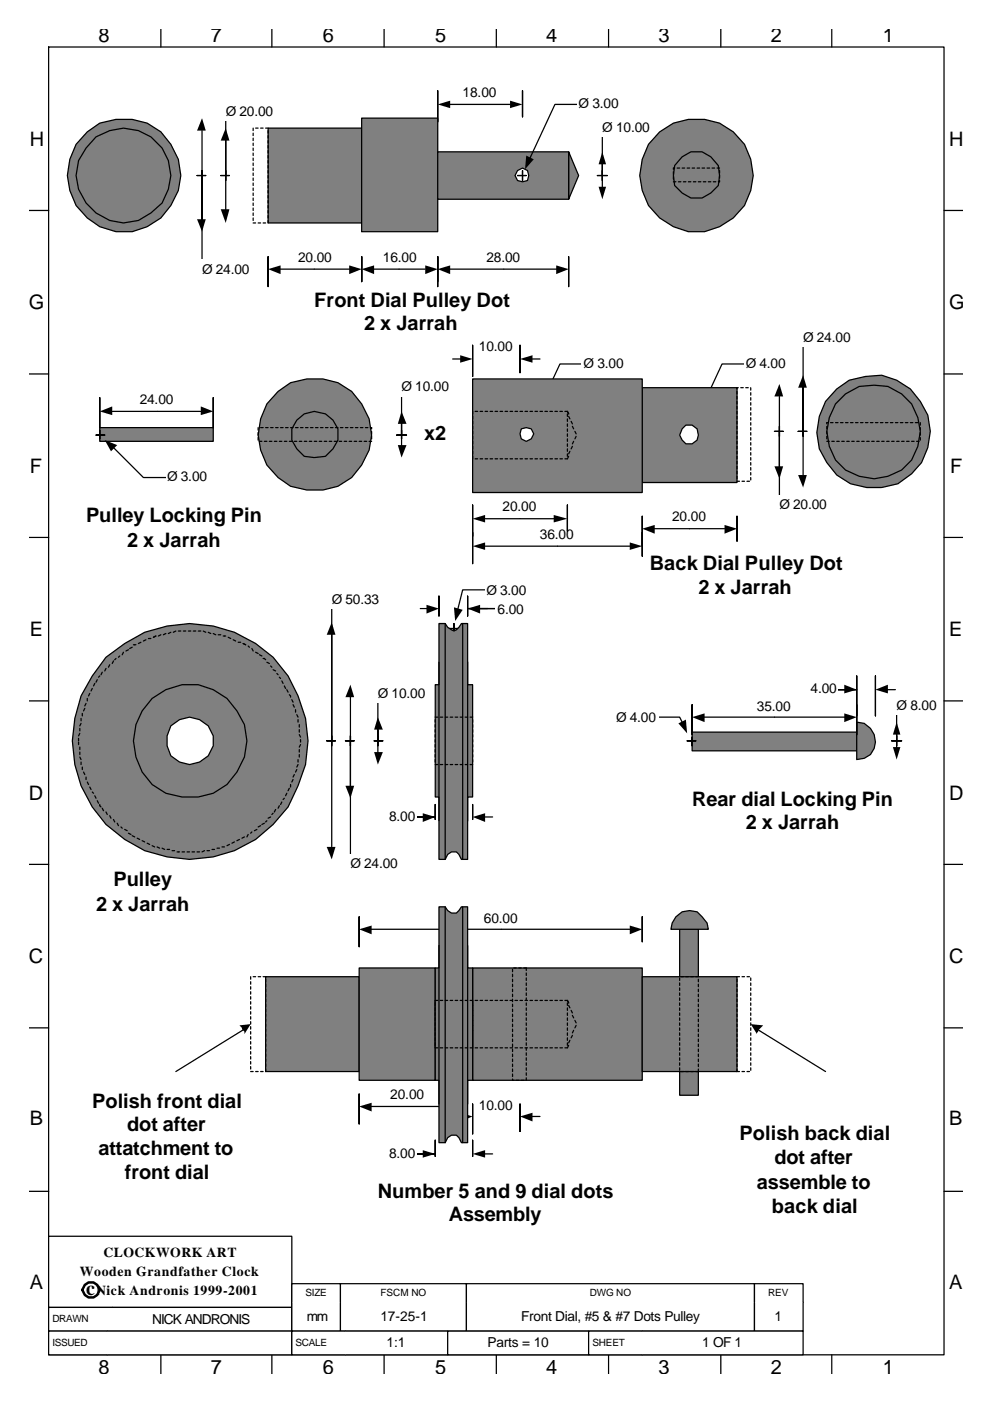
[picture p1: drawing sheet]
<svg xmlns="http://www.w3.org/2000/svg" width="210mm" height="297mm" viewBox="0 0 210 297" stroke-linecap="round" stroke-linejoin="round" font-family="sans-serif">
<g fill="#808080" stroke="#000" stroke-width=".26">
<path d="M144.2 197h4v35.2h-4z" fill-rule="evenodd"/>
<path d="M143.4 194.4l1.3-1.1 1.6-.2 1.6 .2 2.1 2.4 .3 1.3h-8l.3-1.3z" fill-rule="evenodd"/>
<path d="M146.8 155.2h35v4h-35z" fill-rule="evenodd"/>
<path d="M181.8 153.1a4.1 4.1 0 0 1 3.6 2.5 4.1 4.1 0 0 1-.7 4.4l-1.3 .8-1.6 .2z" fill-rule="evenodd"/>
</g>
<path d="M120.4 212.1l1.8 5-1.8 5.1z" fill-rule="evenodd" fill="#c0c0c0" stroke="#000" stroke-width=".26"/>
<g fill="#808080" stroke="#000" stroke-width=".26">
<path d="M56.4 207.1h19.8v20.1h-19.8z" fill-rule="evenodd"/>
<path d="M76.2 205.2h16.1v23.8h-16.1z" fill-rule="evenodd"/>
</g>
<path d="M92.3 212.1h28.1v10.1h-28.1z" fill-rule="evenodd" fill="#c0c0c0" stroke="#000" stroke-width=".26"/>
<path d="M109.3 216.1l1-.6 1.1 .6 .3 1-.3 1.1-1.1 .5-1-.5-.6-1.1z" fill-rule="evenodd" fill="#fff" stroke="#000" stroke-width=".26"/>
<path d="M100.3 205.2h36v23.8h-36z" fill-rule="evenodd" fill="#808080" stroke="#000" stroke-width=".26"/>
<g fill="none" stroke="#000" stroke-width=".26">
<path d="M100.3 212.1v.5M100.3 213.2v.5M100.3 214.2v.6M100.3 215.3v.5M100.3 216.3v.6M100.3 217.4v.5M100.3 218.5v.5M100.3 219.5v.5M100.8 212.1h.5M101.9 212.1h.5M102.9 212.1h.6M104 212.1h.5"/>
<path d="M105 212.1h.6M106.1 212.1h.5M107.2 212.1h.5M108.2 212.1h.5M109.3 212.1h.5M110.3 212.1h.6M111.4 212.1h.5M112.4 212.1h.6M113.5 212.1h.5M114.6 212.1h.5M115.6 212.1h.6M116.7 212.1h.5"/>
<path d="M117.7 212.1h.6M118.8 212.1h.5M119.9 212.1h.5l.2 .5M120.4 212.6v.6M120.4 213.7v.5M120.4 214.8v.5M120.4 215.8v.5M120.4 216.9v.5M120.4 217.9v.6M120.4 219v.5M120.6 213.2l.3 .5M121.2 214.2l.2 .6"/>
<path d="M121.4 219.5l-.2 .5M121.4 215.3l.3 .5M121.7 218.5l-.3 .5M122 216.3l.2 .6M122.2 217.4l-.2 .5M100.3 220.6v.5M100.3 221.6v.6M100.8 222.2h.5M101.9 222.2h.5M102.9 222.2h.6M104 222.2h.5M105 222.2h.6"/>
<path d="M106.1 222.2h.5M107.2 222.2h.5M108.2 222.2h.5M109.3 222.2h.5M110.3 222.2h.6M111.4 222.2h.5M112.4 222.2h.6M113.5 222.2h.5M114.6 222.2h.5M115.6 222.2h.6M116.7 222.2h.5M117.7 222.2h.6"/>
<path d="M118.8 222.2h.5M120.4 220v.6M120.4 221.1v.5M120.6 221.6l-.2 .6h-.5M120.9 220.6l-.3 .5"/>
</g>
<path d="M76.2 194.4v6.3zM136.3 194.4v5.3z" fill-rule="evenodd" fill="#fff"/>
<path d="M76.2 194.4v6.3v-6.3M78.6 197h55.3M136.3 194.4v5.3v-5.3" fill="none" stroke="#000" stroke-width=".26"/>
<path d="M76.2 197l2.6-.8v1.9zM133.6 196.2l2.7 .8-2.7 1.1z" fill="#000"/>
<g fill="#fff">
<path d="M102.4 192.5h7.7v4.3h-7.7z" fill-rule="evenodd"/>
<path d="M76.2 232v6.3zM96.3 232v5.2z" fill-rule="evenodd"/>
</g>
<path d="M76.2 232v6.3v-6.3M78.6 234.6h15.3M96.3 232v5.2v-5.2" fill="none" stroke="#000" stroke-width=".26"/>
<path d="M76.2 234.6l2.6-.8v1.9zM93.7 233.8l2.6 .8-2.6 1.1z" fill="#000"/>
<path d="M82.3 230.1h7.9v4h-7.9z" fill-rule="evenodd" fill="#fff"/>
<path d="M92.3 170.6v3.1zM100.3 170.6v3.1zM85.2 173.2h7.1z" fill-rule="evenodd" fill="#c0c0c0"/>
<path d="M88.1 173.2h1.6M92.3 170.6v3.1v-3.1M92.3 173.2h-7.1h7.1M100.3 170.6v3.1v-3.1M102.7 173.2h1.8" fill="none" stroke="#000" stroke-width=".26"/>
<path d="M89.7 172.4l2.6 .8-2.6 1.1zM100.3 173.2l2.6-.8v1.9z" fill="#000"/>
<g fill="#fff">
<path d="M82 171.1h6.4v4h-6.4z" fill-rule="evenodd"/>
<path d="M92.3 241.7v3.5zM100.3 241.7v3.5zM85.2 244.7h7.1z" fill-rule="evenodd"/>
</g>
<path d="M88.1 244.7h1.6M92.3 241.7v3.5v-3.5M92.3 244.7h-7.1h7.1M100.3 241.7v3.5v-3.5M102.7 244.7h1.8" fill="none" stroke="#000" stroke-width=".26"/>
<path d="M89.7 243.9l2.6 .8-2.6 .7zM100.3 244.7l2.6-.8v1.5z" fill="#000"/>
<g fill="#fff">
<path d="M82 242.5h6.4v4h-6.4z" fill-rule="evenodd"/>
<path d="M93.1 126.4v4.2zM99.2 126.4v4.2zM99.2 129h9z" fill-rule="evenodd"/>
</g>
<path d="M89.2 129h1.6M93.1 126.4v4.2v-4.2M99.2 126.4v4.2v-4.2M99.2 129h9h-9M101.6 129h1.9" fill="none" stroke="#000" stroke-width=".26"/>
<path d="M90.5 128.2l2.6 .8-2.6 1.1zM99.2 129l2.7-.8v1.9z" fill="#000"/>
<g fill="#fff">
<path d="M105 126.9h6.4v4.2h-6.4z" fill-rule="evenodd"/>
<path d="M95.2 133.3h2.2zM96.3 132.2v1.9z" fill-rule="evenodd"/>
</g>
<path d="M95.2 133.3h2.2h-2.2M96.3 134.1v-1.9v1.9M103.2 125.1h-5l-1.1 4.2" fill="none" stroke="#000" stroke-width=".26"/>
<path d="M96.3 128.8l1.9 .5-1.6 2.4z" fill="#000"/>
<path d="M102.9 122.9h9.3v4.3h-9.3z" fill-rule="evenodd" fill="#fff"/>
<path d="M93.1 132.2h1.4l.5 .8 1.3 .8 .5-.3 1.1-1.3h1.3v13h1.1v23.8h-1.1v13.2h-1.3l-.5-1-.6-.6h-1l-.8 .6-.5 1h-1.4v-13.2h-.8v-23.8h.8z" fill-rule="evenodd" fill="#808080" stroke="#000" stroke-width=".26"/>
<g fill="none" stroke="#000" stroke-width=".26">
<path d="M94.5 132.2v50M98.2 132.2v50M92.3 152.6v.5M92.3 153.6v.6M92.3 154.7v.5M92.3 155.8v.5M92.3 156.8v.5M92.3 157.9v.5M92.3 158.9v.6M92.3 160v.5M92.3 152h.6M93.1 140.4v33.6"/>
<path d="M93.4 152h.5M94.5 152h.5M95.5 152h.5M96.6 152h.5M97.6 152h.6M98.7 152h.5M99.2 140.4v33.6M99.7 152h.6M100.3 152.6v.5M100.3 153.6v.6M100.3 154.7v.5M100.3 155.8v.5"/>
<path d="M100.3 156.8v.5M100.3 157.9v.5M100.3 158.9v.6M100.3 160v.5M92.3 162.1h.6M92.3 161v.6M93.4 162.1h.5M94.5 162.1h.5M95.5 162.1h.5M96.6 162.1h.5M97.6 162.1h.6M98.7 162.1h.5"/>
<path d="M99.7 162.1h.6M100.3 161v.6"/>
</g>
<path d="M100.3 234.1v6.3zM110.3 234.1v5.8z" fill-rule="evenodd" fill="#c0c0c0"/>
<path d="M96 236.7h1.9M100.3 234.1v6.3v-6.3M110.3 234.1v5.8v-5.8M112.7 236.7h1.9" fill="none" stroke="#000" stroke-width=".26"/>
<path d="M97.6 235.9l2.7 .8-2.7 1.1zM110.3 236.7l2.7-.8v1.9z" fill="#000"/>
<g fill="#fff">
<path d="M200.3 252.6h4z"/>
<path d="M101.3 232.2h8v4.2h-8z" fill-rule="evenodd"/>
</g>
<g fill="none" stroke="#000" stroke-width=".26">
<path d="M10.3 10h190v277.2h-190zM34.1 6.2v3.8M57.7 6.2v3.8M81.5 6.2v3.8M105.3 6.2v3.8M129.1 6.2v3.8M152.9 6.2v3.8M176.5 6.2v3.8M6.3 44.6h4M200.3 44.6h4M6.3 79.3h4M200.3 79.3h4"/>
<path d="M6.3 113.9h4M200.3 113.9h4M6.3 148.6h4M200.3 148.6h4M6.3 183.3h4M200.3 183.3h4M6.3 217.9h4M200.3 217.9h4M6.3 252.6h4M200.3 252.6h4M34.1 287.2v4.1M57.7 287.2v4.1"/>
<path d="M81.5 287.2v4.1M105.3 287.2v4.1M129.1 287.2v4.1M152.9 287.2v4.1M176.5 287.2v4.1"/>
</g>
<path d="M10.3 262.1h51.6v15.1h-51.6z" fill-rule="evenodd" fill="#fff" stroke="#000" stroke-width=".26"/>
<path d="M61.9 272.2h10.3v3.9h-10.3z" fill-rule="evenodd" fill="#fff"/>
<path d="M61.9 276.1v-3.9h10.3v3.9" fill="none" stroke="#000" stroke-width=".26"/>
<path d="M72.2 272.2h26.8v3.9h-26.8z" fill-rule="evenodd" fill="#fff"/>
<path d="M72.2 276.1v-3.9h26.8v3.9" fill="none" stroke="#000" stroke-width=".26"/>
<path d="M99 272.2h61.1v3.9h-61.1z" fill-rule="evenodd" fill="#fff"/>
<path d="M99 276.1v-3.9h61.1v3.9" fill="none" stroke="#000" stroke-width=".26"/>
<path d="M160.1 272.2h10.3v3.9h-10.3z" fill-rule="evenodd" fill="#fff"/>
<path d="M160.1 276.1v-3.9h10.3v3.9" fill="none" stroke="#000" stroke-width=".26"/>
<path d="M10.3 277.2h13.5v5h-13.5z" fill-rule="evenodd" fill="#fff"/>
<path d="M23.8 277.2h-13.5v5h13.5" fill="none" stroke="#000" stroke-width=".26"/>
<path d="M23.8 277.2h38.1v5h-38.1z" fill-rule="evenodd" fill="#fff"/>
<path d="M23.8 277.2h38.1v5h-38.1" fill="none" stroke="#000" stroke-width=".26"/>
<path d="M61.9 276.1h10.3v6.1h-10.3z" fill-rule="evenodd" fill="#fff"/>
<path d="M61.9 276.1v6.1h10.3v-6.1" fill="none" stroke="#000" stroke-width=".26"/>
<path d="M72.2 276.1h26.8v6.1h-26.8z" fill-rule="evenodd" fill="#fff"/>
<path d="M72.2 276.1v6.1h26.8v-6.1" fill="none" stroke="#000" stroke-width=".26"/>
<path d="M99 276.1h61.1v6.1h-61.1z" fill-rule="evenodd" fill="#fff"/>
<path d="M99 276.1v6.1h61.1v-6.1" fill="none" stroke="#000" stroke-width=".26"/>
<path d="M160.1 276.1h10.3v6.1h-10.3z" fill-rule="evenodd" fill="#fff"/>
<path d="M160.1 276.1v6.1h10.3v-6.1" fill="none" stroke="#000" stroke-width=".26"/>
<path d="M10.3 282.2h12.5v5h-12.5z" fill-rule="evenodd" fill="#fff"/>
<path d="M22.8 282.2h-12.5v5h12.5" fill="none" stroke="#000" stroke-width=".26"/>
<path d="M22.8 282.2h39.1v5h-39.1z" fill-rule="evenodd" fill="#fff"/>
<path d="M22.8 282.2h39.1v5h-39.1" fill="none" stroke="#000" stroke-width=".26"/>
<path d="M61.9 282.2h11.4v5h-11.4z" fill-rule="evenodd" fill="#fff"/>
<path d="M73.3 282.2h-11.4v5h11.4" fill="none" stroke="#000" stroke-width=".26"/>
<path d="M73.3 282.2h21.7v5h-21.7z" fill-rule="evenodd" fill="#fff"/>
<path d="M73.3 282.2h21.7v5h-21.7" fill="none" stroke="#000" stroke-width=".26"/>
<path d="M95 282.2h29.9v5h-29.9z" fill-rule="evenodd" fill="#fff" stroke="#000" stroke-width=".26"/>
<path d="M124.9 282.2h11.4v5h-11.4z" fill-rule="evenodd" fill="#fff"/>
<path d="M136.3 282.2h-11.4v5h11.4" fill="none" stroke="#000" stroke-width=".26"/>
<path d="M136.3 282.2h34.1v5h-34.1z" fill-rule="evenodd" fill="#fff"/>
<path d="M136.3 282.2h34.1v5h-34.1" fill="none" stroke="#000" stroke-width=".26"/>
<path d="M46.8 37.2h1.9zM47.9 36.2v2.1z" fill-rule="evenodd" fill="#fff"/>
<path d="M46.8 37.2h1.9h-1.9M47.9 38.3v-2.1v2.1M47.9 23.7v13.5v-7.7M47.9 37.2v7.4" fill="none" stroke="#000" stroke-width=".26"/>
<path d="M47.9 27.2l.8 2.6h-1.9zM46.8 44.4h1.9l-.8 2.9z" fill="#000"/>
<g fill="#fff">
<path d="M47.4 21.6h10.8v4h-10.8z" fill-rule="evenodd"/>
<path d="M41.8 37.2h1.9zM42.9 36.2v2.1z" fill-rule="evenodd"/>
</g>
<path d="M41.8 37.2h1.9h-1.9M42.9 38.3v-2.1v2.1M42.9 27.7v9.5M42.9 46.7v-9.5v19.9" fill="none" stroke="#000" stroke-width=".26"/>
<path d="M42.9 25l.8 2.7h-1.9zM41.8 46.5h1.9l-.8 2.6z" fill="#000"/>
<g fill="#fff">
<path d="M42.3 54.9h10.9v4.3h-10.9z" fill-rule="evenodd"/>
<path d="M126.7 37.2h2.2zM127.8 36.2v2.1z" fill-rule="evenodd"/>
</g>
<path d="M126.7 37.2h2.2h-2.2M127.8 38.3v-2.1v2.1M127.8 27.2v10v-2.6M127.8 37.2v2.4" fill="none" stroke="#000" stroke-width=".26"/>
<path d="M127.8 32.2l.8 2.6h-1.6zM127 39.6h1.6l-.8 2.6z" fill="#000"/>
<g fill="#fff">
<path d="M127.5 25h10.6v4h-10.6z" fill-rule="evenodd"/>
<path d="M76.7 54.4v5.3zM92.9 54.4v5.3z" fill-rule="evenodd"/>
</g>
<path d="M76.7 54.4v5.3v-5.3M79.1 57.1h11.1M92.9 54.4v5.3v-5.3" fill="none" stroke="#000" stroke-width=".26"/>
<path d="M76.7 57.1l2.7-.8v1.8zM90.2 56.3l2.7 .8-2.7 1z" fill="#000"/>
<g fill="#fff">
<path d="M81 52.6h7.6v3.9h-7.6z" fill-rule="evenodd"/>
<path d="M92.9 54.4v6.4zM120.6 54.4v6.4z" fill-rule="evenodd"/>
</g>
<path d="M92.9 54.4v6.4v-6.4M95.2 57.1h23.1M120.6 54.4v6.4v-6.4" fill="none" stroke="#000" stroke-width=".26"/>
<path d="M92.9 57.1l2.6-.8v1.8zM118 56.3l2.6 .8-2.6 1z" fill="#000"/>
<g fill="#fff">
<path d="M102.9 52.6h7.7v3.9h-7.7z" fill-rule="evenodd"/>
<path d="M92.9 19.2v6.6zM110.9 19.2v5.6z" fill-rule="evenodd"/>
</g>
<path d="M92.9 19.2v6.6v-6.6M110.9 19.2v5.6v-5.6M95.2 22.1h13" fill="none" stroke="#000" stroke-width=".26"/>
<path d="M92.9 22.1l2.6-.8v1.6zM108.2 21.3l2.7 .8-2.7 .8z" fill="#000"/>
<g fill="#fff">
<path d="M97.9 17.6h7.7v4h-7.7z" fill-rule="evenodd"/>
<path d="M56.9 54.4v6.4zM76.7 54.4v5.3z" fill-rule="evenodd"/>
</g>
<path d="M56.9 54.4v6.4v-6.4M59.3 57.1h15M76.7 54.4v5.3v-5.3" fill="none" stroke="#000" stroke-width=".26"/>
<path d="M56.9 57.1l2.6-.8v1.8zM74.1 56.3l2.6 .8-2.6 1z" fill="#000"/>
<path d="M63 52.6h7.6v3.9h-7.6z" fill-rule="evenodd" fill="#fff"/>
<g fill="#808080" stroke="#000" stroke-width=".26">
<path d="M120.6 32.2l2.2 5-2.2 5z" fill-rule="evenodd"/>
<path d="M56.9 27.2h19.8v20.1h-19.8z" fill-rule="evenodd"/>
<path d="M76.7 25h16.2v24.1h-16.2z" fill-rule="evenodd"/>
<path d="M92.9 32.2h27.7v10h-27.7z" fill-rule="evenodd"/>
</g>
<path d="M109.8 36.2l1.1-.6 1 .6 .3 1-.3 1.1-1 .2-1.1-.2-.5-1.1z" fill-rule="evenodd" fill="#fff" stroke="#000" stroke-width=".26"/>
<g fill="#808080" stroke="#000" stroke-width=".26">
<path d="M140 28a12.3 12.3 0 0 1 18 2.6 12.1 12.1 0 0 1-.1 13.1 12.1 12.1 0 0 1-11.9 5.4 12.5 12.5 0 0 1-10.3-11.9l.6-3.4 1.3-3.2z" fill-rule="evenodd"/>
<path d="M144.7 33.2l1.9-1h2.4l1.8 1 1.6 1.9 .3 2.1-.3 2.1-1.6 1.6-1.8 1.1h-2.4l-1.9-1.1-1.6-1.6-.2-2.1 .2-2.1z" fill-rule="evenodd"/>
</g>
<g fill="none" stroke="#000" stroke-width=".26">
<path d="M142.9 38.5h.5M142.9 36.4v.6M142.9 37.5v.5M143.1 35.6h-.2v.3M143.7 35.6h.5M143.9 38.5h.6M144.7 35.6h.6M145 38.5h.5M145.8 35.6h.5M146 38.5h.6M146.8 35.6h.6M147.1 38.5h.5"/>
<path d="M147.9 35.6h.5M148.2 38.5h.5M149 35.6h.5M149.2 38.5h.6M150 35.6h.5M150.3 38.5h.5M151.1 35.6h.5M151.3 38.5h.6M152.1 35.6h.6M152.7 38.3v.2h-.3M152.7 36.2v.5M152.7 37.2v.5"/>
</g>
<g fill="#808080" stroke="#000" stroke-width=".26">
<path d="M18.5 28l2.7-1.9 3.4-.8a11.2 11.2 0 0 1 11.6 5.3 11 11 0 0 1 0 13 11.5 11.5 0 0 1-17.7 2.6 12 12 0 0 1 0-18.2z" fill-rule="evenodd"/>
<path d="M20.4 29a10.1 10.1 0 0 1 15.8 8.2l-.5 2.9-1.3 2.9-2.4 2.2a9.1 9.1 0 0 1-11.6 0 9.9 9.9 0 0 1-3.7-11.2l1.6-2.6z" fill-rule="evenodd"/>
</g>
<path d="M100.3 112.9v6.6zM136.3 112.9v5z" fill-rule="evenodd" fill="#fff"/>
<path d="M100.3 112.9v6.6v-6.6M102.7 115.8h31.2M136.3 112.9v5v-5" fill="none" stroke="#000" stroke-width=".26"/>
<path d="M100.3 115.8l2.6-.8v1.6zM133.6 115l2.7 .8-2.7 .8z" fill="#000"/>
<g fill="#fff">
<path d="M114.3 111.3h7.9v4h-7.9z" fill-rule="evenodd"/>
<path d="M100.3 107.1v6.6zM120.4 107.1v5.5z" fill-rule="evenodd"/>
</g>
<path d="M100.3 107.1v6.6v-6.6M102.7 110h15M120.4 107.1v5.5v-5.5" fill="none" stroke="#000" stroke-width=".26"/>
<path d="M100.3 110l2.6-.8v1.6zM117.5 109.2l2.9 .8-2.9 .8z" fill="#000"/>
<path d="M106.4 105.5h7.9v3.9h-7.9z" fill-rule="evenodd" fill="#fff"/>
<path d="M100.3 73.2v6.6zM110.3 73.2v5.8z" fill-rule="evenodd" fill="#c0c0c0"/>
<path d="M96 76.1h1.9M100.3 73.2v6.6v-6.6M110.3 73.2v5.8v-5.8M112.7 76.1h1.9" fill="none" stroke="#000" stroke-width=".26"/>
<path d="M97.6 75.3l2.7 .8-2.7 .8zM110.3 76.1l2.7-.8v1.6z" fill="#000"/>
<g fill="#fff">
<path d="M101.3 71.6h8v4h-8z" fill-rule="evenodd"/>
<path d="M109.8 37.2h1.9zM110.9 36.2v2.1z" fill-rule="evenodd"/>
</g>
<path d="M109.8 37.2h1.9h-1.9M110.9 38.3v-2.1v2.1M122.8 22.1h-5.1l-5.3 11.4" fill="none" stroke="#000" stroke-width=".26"/>
<path d="M111.7 33l1.5 .8-1.8 2.1z" fill="#000"/>
<g fill="#fff">
<path d="M122.5 20h9v4h-9z" fill-rule="evenodd"/>
<path d="M164.3 91.5h1.9zM165.4 90.4v2.1z" fill-rule="evenodd"/>
</g>
<path d="M164.3 91.5h1.9h-1.9M165.4 92.5v-2.1v2.1M165.4 99.1v-7.6v15.6M165.4 84v7.5" fill="none" stroke="#000" stroke-width=".26"/>
<path d="M165.4 81.4l.8 2.6h-1.9zM164.3 98.9h1.9l-.8 2.6z" fill="#000"/>
<g fill="#fff">
<path d="M164.8 105h10.9v3.9h-10.9z" fill-rule="evenodd"/>
<path d="M169.3 91.5h1.9zM170.4 90.4v2.1z" fill-rule="evenodd"/>
</g>
<path d="M170.4 71.3v20.2v-9.6M169.3 91.5h1.9h-1.9M170.4 92.5v-2.1v2.1M170.4 91.5v9.5" fill="none" stroke="#000" stroke-width=".26"/>
<path d="M170.4 79.6l.8 2.6h-1.9zM169.3 100.7h1.9l-.8 2.7z" fill="#000"/>
<g fill="#fff">
<path d="M169.9 69.2h10.8v4.3h-10.8z" fill-rule="evenodd"/>
<path d="M84.1 92.3h2.2zM85.2 91.2v1.8z" fill-rule="evenodd"/>
</g>
<path d="M84.1 92.3h2.2h-2.2M85.2 93v-1.8v1.8M85.2 82.2v10.1v-2.7M85.2 92.3v2.3" fill="none" stroke="#000" stroke-width=".26"/>
<path d="M85.2 87.2l1.1 2.7h-1.9zM84.4 94.4h1.9l-1.1 2.6z" fill="#000"/>
<g fill="#fff">
<path d="M84.9 80.1h10.9v3.9h-10.9z" fill-rule="evenodd"/>
<path d="M136.3 109.4v6.4zM156.4 109.4v5.3z" fill-rule="evenodd"/>
</g>
<path d="M136.3 109.4v6.4v-6.4M138.6 112.1h15.1M156.4 109.4v5.3v-5.3" fill="none" stroke="#000" stroke-width=".26"/>
<path d="M136.3 112.1l2.6-.8v1.9zM153.7 111.3l2.7 .8-2.7 1.1z" fill="#000"/>
<path d="M142.3 107.6h8v4h-8z" fill-rule="evenodd" fill="#fff"/>
<path d="M136.3 207.1h20.1v20.1h-20.1z" fill-rule="evenodd" fill="#808080" stroke="#000" stroke-width=".26"/>
<path d="M79.4 157.1h1.8zM80.2 156v2.1z" fill-rule="evenodd" fill="#fff"/>
<path d="M79.4 157.1h1.8h-1.8M80.2 158.1v-2.1v2.1M80.2 147v10.1v-2.4M80.2 157.1v2.6" fill="none" stroke="#000" stroke-width=".26"/>
<path d="M80.2 152l1 2.7h-1.8zM79.4 159.5h1.8l-1 2.6z" fill="#000"/>
<g fill="#fff">
<path d="M79.9 144.9h10.9v4.2h-10.9z" fill-rule="evenodd"/>
<path d="M73.3 157.1h1.8zM74.3 156v2.1z" fill-rule="evenodd"/>
</g>
<path d="M73.3 157.1h1.8h-1.8M74.3 158.1v-2.1v2.1M74.3 147.5v9.6M74.3 166.6v-9.5v26.2" fill="none" stroke="#000" stroke-width=".26"/>
<path d="M74.3 145.2l.8 2.6h-1.8zM73.3 166.6h1.8l-.8 2.6z" fill="#000"/>
<g fill="#fff">
<path d="M73.8 181.2h10.9v3.9h-10.9z" fill-rule="evenodd"/>
<path d="M69.3 157.1h1.9zM70.4 156v2.1z" fill-rule="evenodd"/>
</g>
<path d="M70.4 127.2v29.9v-22.8M69.3 157.1h1.9h-1.9M70.4 158.1v-2.1v2.1M70.4 157.1v22.7" fill="none" stroke="#000" stroke-width=".26"/>
<path d="M70.4 131.9l.8 2.7h-1.9zM69.3 179.6h1.9l-.8 2.6z" fill="#000"/>
<path d="M69.8 125.1h10.9v3.9h-10.9z" fill-rule="evenodd" fill="#fff"/>
<path d="M21.2 90.7h24v2.9h-24z" fill-rule="evenodd" fill="#808080" stroke="#000" stroke-width=".26"/>
<path d="M21.2 84.3v6.4zM45.2 84.3v6.4z" fill-rule="evenodd" fill="#fff"/>
<path d="M21.2 84.3v6.4v-6.4M23.8 87.2h19.1M45.2 84.3v6.4v-6.4" fill="none" stroke="#000" stroke-width=".26"/>
<path d="M21.2 87.2l2.6-1v1.8zM42.6 86.2l2.6 1-2.6 .8z" fill="#000"/>
<g fill="#fff">
<path d="M29.4 82.7h7.9v4h-7.9z" fill-rule="evenodd"/>
<path d="M110.9 92h1.8zM111.7 90.9v2.1z" fill-rule="evenodd"/>
</g>
<path d="M123.8 77.2h-5l-5.3 11.3M110.9 92h1.8h-1.8M111.7 93v-2.1v2.1" fill="none" stroke="#000" stroke-width=".26"/>
<path d="M112.7 88l1.6 .5-1.9 2.2z" fill="#000"/>
<g fill="#fff">
<path d="M123.3 75.1h9.3v3.9h-9.3z" fill-rule="evenodd"/>
<path d="M20.4 92.3h1.8zM21.2 91.2v1.8z" fill-rule="evenodd"/>
</g>
<path d="M20.4 92.3h1.8h-1.8M21.2 93v-1.8v1.8M24.1 94.9l6.3 6.3h5.1" fill="none" stroke="#000" stroke-width=".26"/>
<path d="M22.2 93.3l2.7 1.1-1.4 1.3z" fill="#000"/>
<g fill="#fff">
<path d="M35.2 99.1h9v4h-9z" fill-rule="evenodd"/>
<path d="M145.3 92.3h2.1zM146.3 91.2v1.8z" fill-rule="evenodd"/>
</g>
<path d="M158.2 77.2h-5l-5 10.8M145.3 92.3h2.1h-2.1M146.3 93v-1.8v1.8" fill="none" stroke="#000" stroke-width=".26"/>
<path d="M147.4 87.5l1.6 .8-1.9 2.1z" fill="#000"/>
<g fill="#fff">
<path d="M158 75.1h9v3.9h-9z" fill-rule="evenodd"/>
<path d="M146.8 149.4v6.4zM181.8 149.4v6.4z" fill-rule="evenodd"/>
</g>
<path d="M146.8 149.4v6.4v-6.4M149.2 152h30.2M181.8 149.4v6.4v-6.4" fill="none" stroke="#000" stroke-width=".26"/>
<path d="M146.8 152l2.7-.7v1.8zM179.1 151.3l2.7 .7-2.7 1.1z" fill="#000"/>
<g fill="#fff">
<path d="M160.3 147.5h8v4.3h-8z" fill-rule="evenodd"/>
<path d="M181.8 143.3v8.5zM185.7 143.3v8.5zM174.6 146.2h7.2z" fill-rule="evenodd"/>
</g>
<path d="M177.5 146.2h1.9M181.8 143.3v8.5v-8.5M181.8 146.2h-7.2h7.2M185.7 143.3v8.5v-8.5M188.1 146.2h1.9" fill="none" stroke="#000" stroke-width=".26"/>
<path d="M179.1 145.2l2.7 1-2.7 .8zM185.7 146.2l2.7-1v1.8z" fill="#000"/>
<g fill="#fff">
<path d="M171.7 144.1h6.1v4h-6.1z" fill-rule="evenodd"/>
<path d="M189.2 157.1h2.1zM190.2 156v2.1z" fill-rule="evenodd"/>
</g>
<path d="M189.2 157.1h2.1h-2.1M190.2 158.1v-2.1v2.1M190.2 149.7v7.4v-1.6M190.2 157.1v1.6" fill="none" stroke="#000" stroke-width=".26"/>
<path d="M190.2 153.1l.8 2.7h-1.6zM189.4 158.4h1.6l-.8 2.6z" fill="#000"/>
<g fill="#fff">
<path d="M190 147.5h9v4h-9z" fill-rule="evenodd"/>
<path d="M145.8 157.1h1.8zM146.8 156.3v1.8z" fill-rule="evenodd"/>
</g>
<path d="M139.2 152h5l.5 1.1M145.8 157.1h1.8h-1.8M146.8 158.1v-1.8v1.8" fill="none" stroke="#000" stroke-width=".26"/>
<path d="M143.9 153.4l1.6-.8 .3 2.9z" fill="#000"/>
<path d="M130.4 149.9h9.3v4.3h-9.3z" fill-rule="evenodd" fill="#fff"/>
<g fill="none" stroke="#000" stroke-width=".26">
<path d="M108.7 205.5v.5M108.7 206.6v.5M108.7 207.6v.5M108.7 208.7v.5M108.7 209.7v.6M108.7 210.8v.5M108.7 211.8v.6M108.7 212.9v.5M108.7 214v.5M108.7 215v.5M108.7 216.1v.5M108.7 217.1v.6"/>
<path d="M108.7 218.2v.5M108.7 219.3v.5M109 205.2h.5M110.1 205.2h.5M111.1 205.2h.6v.6M111.7 206.3v.5M111.7 207.3v.6M111.7 208.4v.5M111.7 209.5v.5M111.7 210.5v.5M111.7 211.6v.5M111.7 212.6v.6"/>
<path d="M111.7 213.7v.5M111.7 214.8v.5M111.7 215.8v.5M111.7 216.9v.5M111.7 217.9v.6M111.7 219v.5M144.2 207.3v.6M144.2 208.4v.5M144.2 209.5v.5M144.2 210.5v.5M144.2 211.6v.5M144.2 212.6v.6"/>
<path d="M144.2 213.7v.5M144.2 214.8v.5M144.2 215.8v.5M144.2 216.9v.5M144.2 217.9v.6M144.2 219v.5M144.5 207.1h.5M145.5 207.1h.5M146.6 207.1h.5M147.6 207.1h.6M148.2 207.6v.5M148.2 208.7v.5"/>
<path d="M148.2 209.7v.6M148.2 210.8v.5M148.2 211.8v.6M148.2 212.9v.5M148.2 214v.5M148.2 215v.5M148.2 216.1v.5M148.2 217.1v.6M148.2 218.2v.5M148.2 219.3v.5M108.7 228.8v.2h.3M108.7 220.3v.5"/>
<path d="M108.7 221.4v.5M108.7 222.4v.6M108.7 223.5v.5M108.7 224.5v.6M108.7 225.6v.5M108.7 226.7v.5M108.7 227.7v.5M109.5 229h.6M110.6 229h.5M111.7 220v.6M111.7 221.1v.5M111.7 222.2v.5"/>
<path d="M111.7 223.2v.5M111.7 224.3v.5M111.7 225.3v.6M111.7 226.4v.5M111.7 227.5v.5M111.7 228.5v.5M144.2 220v.6M144.2 221.1v.5M144.2 222.2v.5M144.2 223.2v.5M144.2 224.3v.5M144.2 225.3v.6"/>
<path d="M144.2 226.4v.5M144.5 227.2h.5M145.5 227.2h.5M146.6 227.2h.5M148.2 220.3v.5M148.2 221.4v.5M148.2 222.4v.6M148.2 223.5v.5M148.2 224.5v.6M148.2 225.6v.5M148.2 226.7v.5h-.6"/>
</g>
<g fill="#808080" stroke="#000" stroke-width=".26">
<path d="M22.5 139.3l4-2.9 4.2-2.3a25.7 25.7 0 0 1 27.2 5.2 27.7 27.7 0 0 1 7.5 17.8l-.6 5-1.6 4.5-2.1 4.5a25 25 0 0 1-34.6 6.9 25 25 0 0 1-6.9-34.7z" fill-rule="evenodd"/>
<path d="M32.3 148.1a11.8 11.8 0 0 1 18 2.6 11 11 0 0 1 0 13 11.2 11.2 0 0 1-11.7 5.3 10.8 10.8 0 0 1-9.8-8.5 12.3 12.3 0 0 1 3.5-12.4z" fill-rule="evenodd"/>
</g>
<path d="M36.2 153.9a5.2 5.2 0 0 1 6.2-1.3 5.2 5.2 0 0 1 2.8 5.5 5.2 5.2 0 0 1-9 2.1l-.7-2.1v-2.1z" fill-rule="evenodd" fill="#fff" stroke="#000" stroke-width=".26"/>
<g fill="none" stroke="#000" stroke-width=".26">
<path d="M24.6 139.6l-.3 .3M25.4 139.1l-.3 .2M26.2 138.3l-.3 .5M27.3 137.8l-.6 .2M28 137.2l-.5 .3M28.3 136.7h.5M29.9 136.2l-.5 .2M31 135.6l-.6 .3M31.5 135.4h.5M33.1 134.8l-.6 .3M34.1 134.6l-.5 .2M35.2 134.3l-.5 .3"/>
<path d="M36.2 134.1l-.5 .2M37.3 133.8l-.5 .3M37.8 133.8h.6M38.9 133.8h.5M40 133.8h.5M41 133.8h.5M42.1 133.8h.5M43.1 133.8l.6 .3M44.2 134.1l.5 .2M45.2 134.3l.6 .3M46.3 134.6h.5M47.4 134.8h.5"/>
<path d="M48.4 135.1l.5 .3M49.5 135.6l.5 .3M50.5 136.2h.6M51.6 136.4l.5 .3M52.7 137l.2 .2M53.4 137.5l.3 .5M54.2 138.3l.6 .3M55 138.8l.6 .3M55.8 139.6h.3l.3 .3M16.7 156.5v.6M16.7 157.3v.6M16.9 155.5l-.2 .5"/>
<path d="M16.9 154.4v.6M16.9 158.4v.5M16.9 159.5v.5M17.2 153.4l-.3 .5M17.2 152.3v.5M17.5 151.3v.5M18 150.2l-.3 .5M18.3 149.1l-.3 .6M18.5 148.1v.5M19 147l-.2 .5M19.6 146l-.3 .5M20.1 144.9l-.3 .5"/>
<path d="M20.6 144.1l-.2 .5M21.2 143.3l-.3 .3M21.7 142.5l-.3 .6M22.5 141.7l-.3 .6M23.3 140.9l-.3 .6M24.1 140.1l-.3 .6M56.6 140.4l.5 .3M57.4 141.2l.3 .3M57.9 142l.6 .3M58.7 142.8l.3 .3M59.3 143.6l.2 .2M59.8 144.4l.3 .5"/>
<path d="M60.3 145.4l.3 .6M60.9 146.2l.2 .6M61.4 147.3l.2 .2v.3M61.9 148.3l.3 .6M62.2 149.4l.2 .5M62.7 150.5v.5M63 151.5l.2 .5M63.2 152.6v.5M63.5 153.6v.6M63.5 154.7v.5M63.5 158.9v.6M63.5 160v.5"/>
<path d="M63.5 155.8l.3 .5M63.8 156.8v.5M63.8 157.9l-.3 .5M16.9 160.5l.3 .5M17.2 161.6v.5M17.5 162.6v.6M17.7 163.7l.3 .5M18.3 164.7v.6M18.5 165.8l.3 .5M19 166.9l.3 .5M19.6 167.9l.2 .3M20.1 168.7l.3 .5"/>
<path d="M20.6 169.8l.3 .5M21.2 170.6v.2l.2 .3M21.7 171.4l.3 .5M22.5 172.2l.3 .5M23.3 172.9l.2 .6M24.1 173.7l.2 .6M24.9 174.5l.2 .6M25.7 175.3l.2 .3M26.5 175.9l.5 .2M27.3 176.7l.5 .2M28 177.2l.6 .2M29.1 177.7l.5 .3"/>
<path d="M30.2 178.2l.5 .3M31.2 178.8l.5 .2M32.3 179.3l.5 .3M33.3 179.6l.6 .2M34.4 179.8l.5 .3M46 179.8h.6M47.1 179.6h.5M48.7 179l-.5 .3M49.7 178.5l-.5 .3M50.8 178l-.5 .2M51.9 177.4l-.6 .3M52.7 176.9l-.3 .5"/>
<path d="M53.4 176.4l-.2 .3M54.5 175.9l-.5 .2M55.3 175.1l-.5 .2M56.1 174.5l-.5 .3M56.6 174l-.2 .3M57.4 173.2l-.5 .3M57.9 172.4l-.2 .3M58.5 171.6l-.3 .6M59.3 170.8l-.3 .6M59.8 170l-.3 .6M60.3 169.2l-.2 .3M60.9 168.2l-.3 .5"/>
<path d="M61.4 167.1l-.3 .6M61.6 166.3v.6M62.2 165.3l-.3 .5M62.4 164.2l-.2 .5M63 163.2l-.3 .5M63.2 161v.6M63.2 162.1l-.2 .5M35.5 180.1h.5M36.5 180.4h.5M37.6 180.6h.5M38.6 180.6h.6M39.7 180.6h.5"/>
<path d="M40.7 180.6h.6M41.8 180.6h.5M43.4 180.4l-.5 .2M43.9 180.4h.5M45 180.1h.5"/>
</g>
<path d="M93.1 192.3h1.4l.5 .8 .8 .5h1l1.1-1.3h1.3v12.9h1.1v23.8h-1.1v13.3h-1.3l-.5-1.1-.6-.5h-1l-.8 .5-.5 1.1h-1.4v-13.3h-.8v-23.8h.8z" fill-rule="evenodd" fill="#808080" stroke="#000" stroke-width=".26"/>
<g fill="none" stroke="#000" stroke-width=".26">
<path d="M53.7 27.2v.5M53.7 28.2v.6M53.7 29.3v.5M53.7 30.3v.6M53.7 31.4v.5M53.7 32.5v.5M53.7 33.5v.5M53.7 34.6v.5M53.7 35.6v.6M53.7 36.7v.5M53.7 37.7v.6M53.7 38.8v.5"/>
<path d="M53.7 39.9v.5M54.2 27.2h.6M55.3 27.2h.5M56.4 27.2h.5M56.9 27.7v.5M56.9 28.8v.5M56.9 29.8v.5M56.9 30.9v.5M56.9 31.9v.6M56.9 33v.5M56.9 34v.6M56.9 35.1v.5"/>
<path d="M56.9 36.2v.5M56.9 37.2v.5M56.9 38.3v.5M56.9 39.3v.6M53.7 47.3h.5M53.7 40.9v.6M53.7 42v.5M53.7 43v.6M53.7 44.1v.5M53.7 45.2v.5M53.7 46.2v.5M54.8 47.3h.5"/>
<path d="M55.8 47.3h.6M56.9 40.4v.5M56.9 41.5v.5M56.9 42.5v.5M56.9 43.6v.5M56.9 44.6v.6M56.9 45.7v.5M56.9 46.7v.6M94.5 192.3v50M98.2 192.3v50M53.2 207.1v.5M53.2 208.1v.6"/>
<path d="M53.2 209.2v.5M53.2 210.3v.5M53.2 211.3v.5M53.2 212.4v.5M53.2 213.4v.6M53.2 214.5v.5M53.2 215.5v.6M53.2 216.6v.5M53.2 217.7v.5M53.2 218.7v.6M53.2 219.8v.5M53.7 207.1h.5"/>
<path d="M54.8 207.1h.5M55.8 207.1h.6M56.4 207.6v.5M56.4 208.7v.5M56.4 209.7v.6M56.4 210.8v.5M56.4 211.8v.6M56.4 212.9v.5M56.4 214v.5M56.4 215v.5M56.4 216.1v.5M56.4 217.1v.6"/>
<path d="M56.4 218.2v.5M56.4 219.3v.5M92.3 212.6v.6M92.3 213.7v.5M92.3 214.8v.5M92.3 215.8v.5M92.3 216.9v.5M92.3 217.9v.6M92.3 219v.5M92.3 212.1h.6M93.1 200.5v33.6M93.4 212.1h.5"/>
<path d="M94.5 212.1h.5M95.5 212.1h.5M96.6 212.1h.5M97.6 212.1h.6M98.7 212.1h.5M99.2 200.5v33.6M99.7 212.1h.6M100.3 212.6v.6M100.3 213.7v.5M100.3 214.8v.5M100.3 215.8v.5M100.3 216.9v.5"/>
<path d="M100.3 217.9v.6M100.3 219v.5M156.4 207.1h.5M156.4 207.6v.5M156.4 208.7v.5M156.4 209.7v.6M156.4 210.8v.5M156.4 211.8v.6M156.4 212.9v.5M156.4 214v.5M156.4 215v.5M156.4 216.1v.5"/>
<path d="M156.4 217.1v.6M156.4 218.2v.5M156.4 219.3v.5M157.4 207.1h.6M158.5 207.1h.5M159.3 207.3v.6M159.3 208.4v.5M159.3 209.5v.5M159.3 210.5v.5M159.3 211.6v.5M159.3 212.6v.6M159.3 213.7v.5"/>
<path d="M159.3 214.8v.5M159.3 215.8v.5M159.3 216.9v.5M159.3 217.9v.6M159.3 219v.5M53.2 227.2h.5M53.2 220.8v.6M53.2 221.9v.5M53.2 223v.5M53.2 224v.5M53.2 225.1v.5M53.2 226.1v.6"/>
<path d="M54.2 227.2h.6M55.3 227.2h.5M56.4 220.3v.5M56.4 221.4v.5M56.4 222.4v.6M56.4 223.5v.5M56.4 224.5v.6M56.4 225.6v.5M56.4 226.7v.5M92.3 222.2h.6M92.3 220v.6M92.3 221.1v.5"/>
<path d="M93.4 222.2h.5M94.5 222.2h.5M95.5 222.2h.5M96.6 222.2h.5M97.6 222.2h.6M98.7 222.2h.5M99.7 222.2h.6M100.3 220v.6M100.3 221.1v.5M156.4 226.7v.5h.5M156.4 220.3v.5M156.4 221.4v.5"/>
<path d="M156.4 222.4v.6M156.4 223.5v.5M156.4 224.5v.6M156.4 225.6v.5M157.4 227.2h.6M158.5 227.2h.5M159.3 220v.6M159.3 221.1v.5M159.3 222.2v.5M159.3 223.2v.5M159.3 224.3v.5M159.3 225.3v.6"/>
<path d="M159.3 226.4v.5"/>
</g>
<g fill="#808080" stroke="#000" stroke-width=".26">
<path d="M177.5 82.5l2.7-1.9 3.4-.8 3.5-.2 3.1 1 2.9 1.9 2.2 2.6a11.5 11.5 0 0 1-1.9 15.4l-2.9 2.1-3.4 .8h-3.2l-3.5-.8-2.9-1.9-2.1-2.6a11.5 11.5 0 0 1 2.1-15.6z" fill-rule="evenodd"/>
<path d="M177.3 85.6l2.1-2.1 2.9-1.6 3.2-.2 2.9 .2a10 10 0 0 1 6.3 12.7l-1.3 2.9a10.2 10.2 0 0 1-16.1 0 10.5 10.5 0 0 1 0-11.9z" fill-rule="evenodd"/>
</g>
<g fill="none" stroke="#000" stroke-width=".26">
<path d="M175.4 93.6h.5M175.4 90.4v.5M175.4 91.5v.5M175.4 92.5v.5M175.7 89.6h-.3v.3M176.2 89.6h.5M176.5 93.6h.5M177.3 89.6h.5M177.5 93.6h.6M178.3 89.6h.6M178.6 93.6h.5M179.4 89.6h.5"/>
<path d="M179.7 93.6h.5M180.4 89.6h.6M180.7 93.6h.5M181.5 89.6h.5M181.8 93.6h.5M182.6 89.6h.5M182.8 93.6h.6M183.6 89.6h.5M183.9 93.6h.5M184.7 89.6h.5M184.9 93.6h.6M185.7 89.6h.6"/>
<path d="M186 93.6h.5M186.8 89.6h.5M187.1 93.6h.5M187.9 89.6h.5M188.1 93.6h.5M188.9 89.6h.5M189.2 93.6h.5M190 89.6h.5M190.2 93.6h.6M191 89.6h.6M191.3 93.6h.5M192.1 89.6h.5"/>
<path d="M192.4 93.6h.5M193.1 89.6h.6M193.4 93.6h.5M194.2 89.6h.5M194.5 93.6h.5M195.3 89.6v.5M195.3 90.7v.5M195.3 91.7v.6M195.3 92.8v.5"/>
</g>
<g fill="#808080" stroke="#000" stroke-width=".26">
<path d="M136.3 82.2h20.1v20.1h-20.1z" fill-rule="evenodd"/>
<path d="M100.3 80.3h36v24.1h-36z" fill-rule="evenodd"/>
</g>
<g fill="none" stroke="#000" stroke-width=".26">
<path d="M100.3 87.2v.6M100.3 88.3v.5M100.3 89.3v.6M100.3 90.4v.5M100.3 91.5v.5M100.3 92.5v.5M100.3 93.6v.5M100.3 94.6v.6M100.3 95.7v.5M100.3 96.7v.6M100.8 97.3h.5M100.8 87.2h.5"/>
<path d="M101.9 97.3h.5M101.9 87.2h.5M102.9 97.3h.6M102.9 87.2h.6M104 97.3h.5M104 87.2h.5M105 97.3h.6M105 87.2h.6M106.1 97.3h.5M106.1 87.2h.5M107.2 97.3h.5M107.2 87.2h.5"/>
<path d="M108.2 97.3h.5M108.2 87.2h.5M109.3 97.3h.5M109.3 87.2h.5M110.3 97.3h.6M110.3 87.2h.6M111.4 97.3h.5M111.4 87.2h.5M112.4 97.3h.6M112.4 87.2h.6M113.5 97.3h.5M113.5 87.2h.5"/>
<path d="M114.6 97.3h.5M114.6 87.2h.5M115.6 97.3h.6M115.6 87.2h.6M116.7 97.3h.5M116.7 87.2h.5M117.7 97.3h.6M117.7 87.2h.6M118.8 97.3h.5M118.8 87.2h.5M119.9 87.2h.5l.2 .6M120.4 87.8v.5"/>
<path d="M120.4 88.8v.5M120.4 89.9v.5M120.4 90.9v.6M120.4 92v.5M120.4 93v.6M120.4 94.1v.5M120.4 95.2v.5M120.4 96.2v.5M120.6 96.7l-.2 .6h-.5M120.6 88.3l.3 .5M120.9 95.7l-.3 .5M121.2 89.3l.2 .6"/>
<path d="M121.4 94.6l-.2 .6M121.4 90.4l.3 .5M121.7 93.6l-.3 .5M122 91.5l.2 .5M122.2 92.5l-.2 .5"/>
</g>
<g fill="#fff" stroke="#000" stroke-width=".26">
<path d="M110.6 90.9l1.1-.2 1 .2 .5 1.1-.5 1-1 .6-1.1-.6-.3-1z" fill-rule="evenodd"/>
<path d="M144.7 90.9l.8-.8h1.3l1.1 .8 .3 1.4-.3 1-1.1 .8h-1.3l-.8-.8-.5-1z" fill-rule="evenodd"/>
</g>
<g fill="none" stroke="#000" stroke-width=".26">
<path d="M156.4 83v.5M156.4 84v.6M156.4 85.1v.5M156.4 86.2v.5M156.4 87.2v.6M156.4 88.3v.5M156.4 89.3v.6M156.4 90.4v.5M156.4 91.5v.5M156.4 92.5v.5M156.4 93.6v.5M156.4 94.6v.6"/>
<path d="M156.4 95.7v.5M156.4 96.7v.6M156.4 97.8v.5M156.4 98.9v.5M156.4 99.9v.6M156.6 82.2h-.2v.3M157.2 82.2h.5M158.2 82.2h.5M159.3 82.2v.5M159.3 83.3v.5M159.3 84.3v.5M159.3 85.4v.5"/>
<path d="M159.3 86.4v.6M159.3 87.5v.5M159.3 88.5v.6M159.3 89.6v.5M159.3 90.7v.5M159.3 91.7v.6M159.3 92.8v.5M159.3 93.8v.6M159.3 94.9v.5M159.3 96v.5M159.3 97v.5M159.3 98.1v.5"/>
<path d="M159.3 99.1v.6M156.4 102h.5M156.4 101v.5M157.4 102h.6M158.5 102h.5M159.3 100.2v.5M159.3 101.2v.6"/>
</g>
<g fill="#808080" stroke="#000" stroke-width=".26">
<path d="M59 83l2.6-1.9 3.5-.8a11.2 11.2 0 0 1 11.6 5.3 11 11 0 0 1 0 13 11.2 11.2 0 0 1-11.6 5.3l-3.5-.8a12.2 12.2 0 0 1-2.6-20.1z" fill-rule="evenodd"/>
<path d="M63 89.1a5 5 0 0 1 6-1.4 5 5 0 0 1 2.7 5.6l-1.1 1.9-1.5 1.5-2.4 .3-2.1-.3-1.6-1.5-1.1-1.9v-2.4z" fill-rule="evenodd"/>
</g>
<g fill="none" stroke="#000" stroke-width=".26">
<path d="M54.8 90.7v.5M54.8 91.7v.6M54.8 92.8v.5M55 93.6h.6M55.3 90.7h.5M56.1 93.6h.5M56.4 90.7h.5M57.1 93.6h.6M57.4 90.7h.5M58.2 93.6h.5M58.5 90.7h.5M59.3 93.6h.5"/>
<path d="M59.5 90.7h.6M60.3 93.6h.6M60.6 90.7h.5M61.4 93.6h.5M61.6 90.7h.6M62.4 93.6h.6M62.7 90.7h.5M63.5 93.6h.5M63.8 90.7h.5M64.6 93.6h.5M64.8 90.7h.6M65.6 93.6h.5"/>
<path d="M65.9 90.7h.5M66.7 93.6h.5M66.9 90.7h.6M67.7 93.6h.6M68 90.7h.5M68.8 93.6h.5M69.1 90.7h.5M69.8 93.6h.6M70.1 90.7h.5M70.9 93.6h.5M71.2 90.7h.5M72 93.6h.5"/>
<path d="M72.2 90.7h.6M73 93.6h.6M73.3 90.7h.5M74.1 93.6h.5M74.3 90.7h.6M75.1 93.6h.6M75.4 90.7h.5M76.2 93.6h.5M76.5 90.7h.5M77.3 93.6h.5M77.5 90.7h.6M78.3 93.6h.5"/>
<path d="M78.6 90.7h.2v.2M78.8 91.5v.5M78.8 92.5v.5M51.9 218.2l-14.6 9M160.6 218.2l14.6 9"/>
</g>
<g fill="#000">
<path d="M50.8 217.4l2.4-.3-1.3 2.2v-.6z" fill-rule="evenodd"/>
<path d="M159.3 217.1l2.6 .3-1 1.1-.3 .8z" fill-rule="evenodd"/>
</g>
<path d="M18 272.4l.8-.5h1l.8 .5 .6 1.1-.6 1-.8 .6h-1l-.8-.6-.5-1z" fill="none" stroke="#000" stroke-width=".53"/>
<g font-size="4.2">
<text x="20.9" y="8.9">8</text>
<text x="44.7" y="8.9">7</text>
<text x="68.5" y="8.9">6</text>
<text x="92.3" y="8.9">5</text>
<text x="115.9" y="8.9">4</text>
<text x="139.7" y="8.9">3</text>
<text x="163.5" y="8.9">2</text>
<text x="187.3" y="8.9">1</text>
<text x="6.3" y="30.9">H</text>
<text x="201.3" y="30.9">H</text>
<text x="6.1" y="65.5">G</text>
<text x="66.7" y="65">Front Dial Pulley Dot</text>
<text x="201.3" y="65.5">G</text>
<text x="77.3" y="70">2 x Jarrah</text>
<text x="90" y="93.3">x2</text>
<text x="6.3" y="100.2">F</text>
<text x="201.6" y="100.2">F</text>
<text x="18.3" y="110.8">Pulley Locking Pin</text>
<text x="27" y="116.1">2 x Jarrah</text>
<text x="137.8" y="120.8">Back Dial Pulley Dot</text>
<text x="148.2" y="125.9">2 x Jarrah</text>
<text x="6.3" y="134.8">E</text>
<text x="201.3" y="134.8">E</text>
<text x="6.1" y="169.5">D</text>
<text x="146.8" y="170.8">Rear dial Locking Pin</text>
<text x="201.3" y="169.5">D</text>
<text x="158.2" y="175.9">2 x Jarrah</text>
<text x="24.1" y="187.8">Pulley</text>
<text x="20.4" y="193.1">2 x Jarrah</text>
<text x="6.1" y="204.2">C</text>
<text x="201.3" y="204.2">C</text>
<text x="6.3" y="238.6">B</text>
<text x="19.6" y="234.9">Polish front dial</text>
<text x="27" y="239.9">dot after</text>
<text x="201.3" y="238.6">B</text>
<text x="20.9" y="244.9">attatchment to</text>
<text x="156.9" y="241.7">Polish back dial</text>
<text x="26.5" y="249.9">front dial</text>
<text x="164.3" y="246.8">dot after</text>
<text x="80.2" y="253.9">Number 5 and 9 dial dots</text>
<text x="160.6" y="252.1">assemble to</text>
<text x="163.8" y="257.1">back dial</text>
<text x="95.2" y="258.9">Assembly</text>
<text x="6.3" y="273.2">A</text>
<text x="18.3" y="274.5">c</text>
<text x="201.3" y="273.2">A</text>
<text x="20.9" y="291.2">8</text>
<text x="44.7" y="291.2">7</text>
<text x="68.5" y="291.2">6</text>
<text x="92.3" y="291.2">5</text>
<text x="115.9" y="291.2">4</text>
<text x="139.7" y="291.2">3</text>
<text x="163.5" y="291.2">2</text>
<text x="187.3" y="291.2">1</text>
</g>
<g font-size="2.9">
<text x="98.2" y="20.5">18.00</text>
<text x="122.8" y="22.9">Ø 3.00</text>
<text x="47.9" y="24.5">Ø 20.00</text>
<text x="127.8" y="28">Ø 10.00</text>
<text x="42.9" y="58.1">Ø 24.00</text>
<text x="63.2" y="55.5">20.00</text>
<text x="81.2" y="55.5">16.00</text>
<text x="103.2" y="55.5">28.00</text>
<text x="101.6" y="74.5">10.00</text>
<text x="123.8" y="78">Ø 3.00</text>
<text x="158.2" y="78">Ø 4.00</text>
<text x="170.4" y="72.4">Ø 24.00</text>
<text x="85.2" y="83">Ø 10.00</text>
<text x="29.6" y="85.6">24.00</text>
<text x="35.5" y="102">Ø 3.00</text>
<text x="165.4" y="107.9">Ø 20.00</text>
<text x="106.6" y="108.4">20.00</text>
<text x="142.6" y="110.5">20.00</text>
<text x="114.6" y="114.2">36.00</text>
<text x="70.4" y="128">Ø 50.33</text>
<text x="103.2" y="126.1">Ø 3.00</text>
<text x="105.6" y="130.1">6.00</text>
<text x="80.2" y="148.1">Ø 10.00</text>
<text x="172" y="147">4.00</text>
<text x="130.7" y="153.1">Ø 4.00</text>
<text x="160.6" y="150.7">35.00</text>
<text x="190.2" y="150.5">Ø 8.00</text>
<text x="82.5" y="174">8.00</text>
<text x="74.3" y="184.1">Ø 24.00</text>
<text x="102.7" y="195.7">60.00</text>
<text x="82.8" y="233">20.00</text>
<text x="101.6" y="235.4">10.00</text>
<text x="82.5" y="245.4">8.00</text>
<text x="22" y="266.6">CLOCKWORK ART</text>
<text x="16.9" y="270.6">Wooden Grandfather Clock</text>
<text x="20.4" y="274.5">Nick Andronis 1999-2001</text>
<text x="32.3" y="280.6">NICK ANDRONIS</text>
<text x="65.1" y="280.1">mm</text>
<text x="80.7" y="280.1">17-25-1</text>
<text x="110.6" y="280.1">Front Dial, #5 &amp; #7 Dots Pulley</text>
<text x="164.3" y="280.1">1</text>
<text x="82" y="285.7">1:1</text>
<text x="103.5" y="285.7">Parts = 10</text>
<text x="149" y="285.7">1 OF 1</text>
</g>
<g font-size="2.1">
<text x="64.8" y="274.8">SIZE</text>
<text x="80.7" y="274.8">FSCM NO</text>
<text x="125.1" y="274.8">DWG NO</text>
<text x="163" y="274.8">REV</text>
<text x="11.1" y="280.4">DRAWN</text>
<text x="11.1" y="285.4">ISSUED</text>
<text x="62.7" y="285.4">SCALE</text>
<text x="125.7" y="285.4">SHEET</text>
</g>
</svg>
